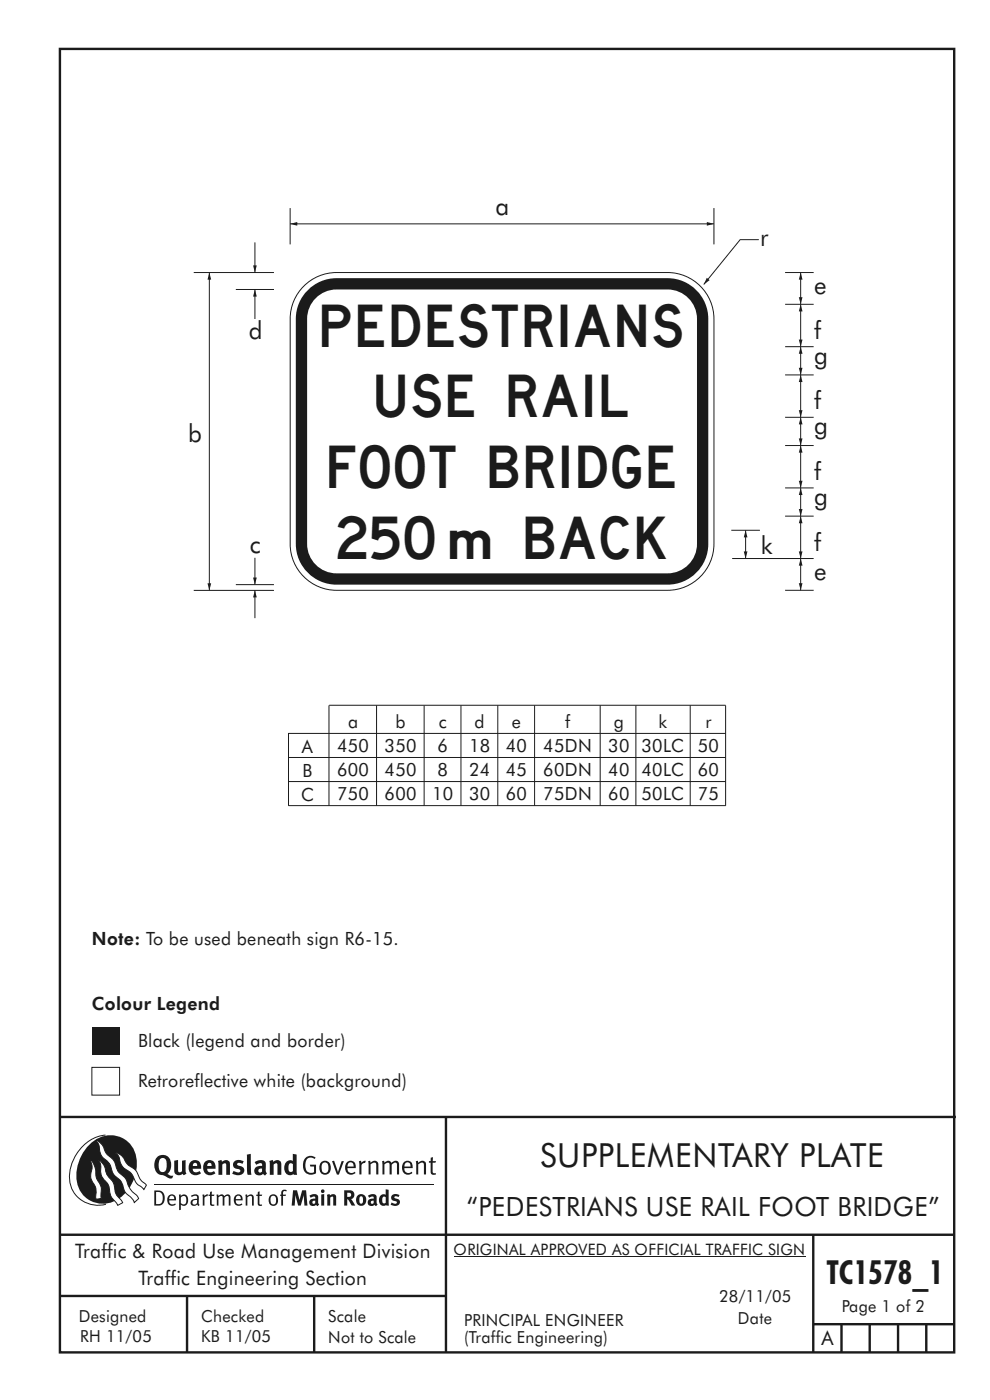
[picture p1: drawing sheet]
<svg xmlns="http://www.w3.org/2000/svg" width="210mm" height="297mm" viewBox="0 0 210 297" stroke-linecap="round" stroke-linejoin="round" font-family="sans-serif">
<g fill="none" stroke="#1f1a17" stroke-width=".51">
<path d="M12.7 10.4h190v276.9h-190zM12.7 237.3h190.3M94.7 237.2v50.1M12.7 262.3h190.1M12.7 275.3h82M39.7 275.3v12M66.7 275.3v12M172.7 262.3v25M172.7 281.3h30M178.7 281.3v6M184.7 281.3v6M190.7 281.3v6"/>
<path d="M196.7 281.3v6"/>
</g>
<path d="M96.3 267h74.8" fill="none" stroke="#1f1a17" stroke-width=".21"/>
<g fill="#1f1a17">
<path d="M65 245.9a1.61 1.61 0 0 1 2 0l-.2 .3a1.17 1.17 0 0 0-1.4-.2 1.17 1.17 0 0 0-.5 1.3 1.42 1.42 0 0 0 1.2 1.8l.6-.1v-1.2h-.8l-.1-.4h1.3v1.8a1.82 1.82 0 0 1-2.1 0 1.82 1.82 0 0 1-.6-2.1l.2-.7z" fill-rule="evenodd"/>
<path d="M68.3 246.8a1.77 1.77 0 0 0 .3 2.7 1.39 1.39 0 0 0 1.4-.5 1.39 1.39 0 0 0 .2-1.5 1.19 1.19 0 0 0-1.9-.7zM68.6 247.1a.83 .83 0 0 1 1 .1 .83 .83 0 0 1 .2 .9 .75 .75 0 0 1-.6 1.1 .75 .75 0 0 1-.9-.9l.1-.9z" fill-rule="evenodd"/>
<path d="M70.5 246.6h.5l.8 2.4 .8-2.4h.4l-1 2.9h-.4z" fill-rule="evenodd"/>
<path d="M73.6 247a1.74 1.74 0 0 0 .5 2.5l1-.1 .4-.2-.2-.3a.89 .89 0 0 1-1 .2 .89 .89 0 0 1-.5-1h1.8a1.15 1.15 0 0 0-.5-1.4 1.15 1.15 0 0 0-1.5 .3zM74 247.1a.67 .67 0 0 1 .8-.1 .67 .67 0 0 1 .3 .8h-1.3z" fill-rule="evenodd"/>
<path d="M76.2 246.7l.5-.1v.4l.6-.4h.4l-.2 .5a.61 .61 0 0 0-.7 .6v1.8h-.5z" fill-rule="evenodd"/>
<path d="M78.2 246.7l.4-.1 .1 .4a.89 .89 0 0 1 .9-.4 .89 .89 0 0 1 .8 .7v2.2h-.5v-2.2l-.1-.2-.3-.1-.8 .3v2.2h-.4z" fill-rule="evenodd"/>
<path d="M81.1 246.7l.5-.1v.4a.83 .83 0 0 1 .8-.4 .83 .83 0 0 1 .7 .4 .86 .86 0 0 1 1-.4 .86 .86 0 0 1 .7 .7v2.2h-.5v-2.4a.5 .5 0 0 0-.8 .1l-.3 .2v2.1h-.5v-2.3l-.3-.2-.8 .3v2.2h-.4z" fill-rule="evenodd"/>
<path d="M85.7 247a1.74 1.74 0 0 0 .5 2.5l1-.1 .4-.2-.2-.3a.89 .89 0 0 1-1 .2 .89 .89 0 0 1-.5-1h1.7a1.15 1.15 0 0 0-.4-1.4 1.15 1.15 0 0 0-1.5 .3zM86.1 247.1a.67 .67 0 0 1 .8-.1 .67 .67 0 0 1 .3 .8h-1.3z" fill-rule="evenodd"/>
<path d="M88.3 246.7l.4-.1 .1 .4a.89 .89 0 0 1 1-.4 .89 .89 0 0 1 .7 .7v2.2h-.5v-2.2l-.1-.2-.3-.1-.8 .3v2.2h-.4z" fill-rule="evenodd"/>
<path d="M91.5 245.9l.5-.1-.1 .8h.7l-.1 .4h-.6v2.1l.1 .1h.5l.1 .3a.71 .71 0 0 1-1.1-.6v-1.9h-.4v-.4h.4z" fill-rule="evenodd"/>
<path d="M37 246.6l.8-.2v2a.46 .46 0 0 0 .2 .6 .46 .46 0 0 0 .7-.2v-2.2l.7-.2v2.4l.2 .5-.6 .3-.2-.3a1.03 1.03 0 0 1-1.2 .3 1.03 1.03 0 0 1-.6-1.1z" fill-rule="evenodd"/>
<path d="M40.5 246.8a1.64 1.64 0 0 0-.1 2.3 1.64 1.64 0 0 0 2.3 .1l-.3-.4a.78 .78 0 0 1-.9 .3 .78 .78 0 0 1-.6-.8h1.8a1.37 1.37 0 0 0-.5-1.7 1.37 1.37 0 0 0-1.7 .2zM41.1 247.2a.48 .48 0 0 1 .6-.1 .48 .48 0 0 1 .2 .6h-.9z" fill-rule="evenodd"/>
<path d="M43.5 246.8a1.65 1.65 0 0 0-.2 2 1.65 1.65 0 0 0 1.9 .7l.6-.3-.4-.4a.78 .78 0 0 1-.9 .3 .78 .78 0 0 1-.5-.8h1.8a1.37 1.37 0 0 0-.6-1.7 1.37 1.37 0 0 0-1.7 .2zM44.1 247.2a.48 .48 0 0 1 .7-.1 .48 .48 0 0 1 .1 .6h-.9z" fill-rule="evenodd"/>
<path d="M46.3 246.6l.7-.2 .1 .4a.95 .95 0 0 1 1.1-.3 .95 .95 0 0 1 .6 .8v2.3h-.7l-.1-2.3-.2-.2-.6 .3v2.2h-.8z" fill-rule="evenodd"/>
<path d="M49.7 246.8a1.73 1.73 0 0 1 2.1-.1l-.3 .5-.5-.2a.42 .42 0 0 0-.6 .3l.1 .2a1.23 1.23 0 0 1 1.4 1.1 1.47 1.47 0 0 1-2.3 .9l-.3-.2 .3-.6 .8 .3a.47 .47 0 0 0 .7-.3 .87 .87 0 0 0-1.1-.5l-.4-.2-.1-.4z" fill-rule="evenodd"/>
<path d="M54.1 246.8l.3 .6 .3-.2a.62 .62 0 0 1 .9 .1l.1 .4a1.21 1.21 0 0 0-1.3 .3 1.21 1.21 0 0 0-.2 1.3 1.19 1.19 0 0 0 1.7 0l.4 .4 .4-.5-.2-.3v-1.4a.96 .96 0 0 0-1.4-1.1zM55 248.3l.7-.1v.7a.43 .43 0 0 1-.7 .1 .43 .43 0 0 1 0-.7z" fill-rule="evenodd"/>
<path d="M57.2 246.6l.7-.2 .1 .4a.95 .95 0 0 1 1.1-.3 .95 .95 0 0 1 .6 .8v2.3h-.8v-2.3l-.2-.2-.6 .3v2.2h-.8z" fill-rule="evenodd"/>
<path d="M62.2 245.1v1.5a1.29 1.29 0 0 0-1.4 .2 1.29 1.29 0 0 0-.4 1.3 1.24 1.24 0 0 0 .5 1.3 1.24 1.24 0 0 0 1.4 0l.1 .2h.7l-.1-4.4zM61.5 247.2l.4-.1 .3 .2v1.5l-.2 .1a.48 .48 0 0 1-.7-.4 1.52 1.52 0 0 1 .2-1.3z" fill-rule="evenodd"/>
<path d="M52.4 245.3l.8-.2 .2 4.5h-.8v-.2z" fill-rule="evenodd"/>
</g>
<path d="M22.4 241.1a9 9 0 0 0-7.3 10.9 6.2 6.2 0 0 0 7.4 3.8M32.8 251.7h59.4" fill="none" stroke="#1f1a17" stroke-width=".21"/>
<path d="M19.1 243a5.7 5.7 0 0 1 6.6-1.4 5.7 5.7 0 0 1 3.4 5.7 8.6 8.6 0 0 1-6.3 8.3 5.7 5.7 0 0 1-6.5-7 9.9 9.9 0 0 1 2.8-5.6z" fill-rule="evenodd" fill="#1f1a17"/>
<path d="M24.5 244.8a3.1 3.1 0 0 1 2.3 2.2l.8 .7a3.2 3.2 0 0 1 1.9 2.4l.4 .6 1.2 1.1-.5 .9-.3-.3a3.5 3.5 0 0 1-1.8-2.1 3.8 3.8 0 0 0-2.2-2.2 3.5 3.5 0 0 1-1-2.2zM20.5 242.2a3.4 3.4 0 0 1 1.9 2.4l.7 .9a3.7 3.7 0 0 1 1.8 2.9l.7 .9a3.5 3.5 0 0 1 1.7 2.6 6.3 6.3 0 0 0 1.9 2.2l.2 .5-.9 .9a6.1 6.1 0 0 0-1.9-2.3l-.3-.7a3.6 3.6 0 0 0-2-2.8l-.5-1a3.6 3.6 0 0 0-2-2.8 3.7 3.7 0 0 1-.7-2.4zM21 246.4a3.4 3.4 0 0 1 1.6 2.7l.5 1a3.8 3.8 0 0 1 1.4 3.1l.3 .7 1.2 1.6-1 .5-.5-.7a3.2 3.2 0 0 1-1.3-2.8 4.3 4.3 0 0 0-1.4-2.2 4.7 4.7 0 0 1-.4-3zM19.3 246.4a5.1 5.1 0 0 1 1.1 3.7l.3 .7a3.1 3.1 0 0 1 .7 3l.1 .8-1.1 .2-.1-.8a3.5 3.5 0 0 0-.8-3.3 3.6 3.6 0 0 1 .1-2.5z" fill-rule="evenodd" fill="#fff" stroke="#1f1a17" stroke-width=".21"/>
<g fill="#1f1a17">
<path d="M19.5 218.2h5.9v5.9h-5.9z"/>
<path d="M33.4 245.8a2.51 2.51 0 0 0 .4 3.7l.8 .1a2.78 2.78 0 0 0 2 .7l.2-.6h-.5l-.8-.3a2.56 2.56 0 0 0 0-3.8 1.83 1.83 0 0 0-2.1 .2zM34.1 246.1a.87 .87 0 0 1 1 .1 .87 .87 0 0 1 .3 .9v.4a1.17 1.17 0 0 1-.8 1.5l-.4-.1a2.38 2.38 0 0 1-.1-2.8z" fill-rule="evenodd"/>
<path d="M33.2 253.2v2.6a1.12 1.12 0 0 0 1.1-.3 1.12 1.12 0 0 0 .3-1.2l-.1-.5-.4-.5zM32.8 252.9h1.1a1.67 1.67 0 0 1 1.1 1.6 1.67 1.67 0 0 1-1.2 1.6h-1zM36.1 254.2l-.2 .5h1.1a.55 .55 0 0 0-.2-.6 .55 .55 0 0 0-.7 .1zM35.8 254a.95 .95 0 0 1 1.2-.1 .95 .95 0 0 1 .4 1.1h-1.5a.72 .72 0 0 0 .4 .8 .72 .72 0 0 0 .9-.2l.1 .3a1.15 1.15 0 0 1-1.5 0 1.15 1.15 0 0 1-.2-1.5zM38.4 254.4v1.1a.7 .7 0 0 0 1 .2 .7 .7 0 0 0 .2-.9 .61 .61 0 0 0-.4-.7 .61 .61 0 0 0-.8 .3zM38 253.8l.4-.1v.4a.95 .95 0 0 1 1.2-.2 .95 .95 0 0 1 .4 1.2 .92 .92 0 0 1-.5 .9 .92 .92 0 0 1-1.1-.1v1.1l-.4 .1zM41 255.1a.5 .5 0 0 0 .2 .8 .5 .5 0 0 0 .6-.4l.1-.6zM40.6 254a1 1 0 0 1 1.6 .3v1.4l.2 .2-.2 .3-.3-.4a.78 .78 0 0 1-1.4 0 .78 .78 0 0 1 .8-1.1h.6a.58 .58 0 0 0-.4-.7 .58 .58 0 0 0-.7 .2zM43 253.8l.3-.1 .1 .4 .3-.3 .5-.1-.2 .4a.52 .52 0 0 0-.6 .5v1.5h-.3zM44.6 253.2l.4-.1v.7h.6l-.2 .2h-.4v1.5a.35 .35 0 0 0 .5 .3v.3a.57 .57 0 0 1-.6 .1 .57 .57 0 0 1-.3-.6v-1.6h-.3v-.2h.3zM46 253.8l.3-.1 .1 .4 .2-.2a.64 .64 0 0 1 1 .2 .7 .7 0 0 1 .8-.4 .7 .7 0 0 1 .6 .6v1.8h-.4v-1.7l-.3-.4-.6 .4v1.7h-.4v-1.7a.38 .38 0 0 0-.3-.4 .38 .38 0 0 0-.4 .2l-.2 .2v1.7h-.4zM50.2 254.2l-.1 .5h1a.55 .55 0 0 0-.2-.6 .55 .55 0 0 0-.7 .1zM49.9 254a.95 .95 0 0 1 1.2-.1 .95 .95 0 0 1 .4 1.1h-1.4a.72 .72 0 0 0 .4 .8 .72 .72 0 0 0 .8-.2l.2 .3a1.15 1.15 0 0 1-1.5 0 1.15 1.15 0 0 1-.3-1.5zM52.1 253.8l.3-.1 .1 .4a.72 .72 0 0 1 .8-.4 .72 .72 0 0 1 .6 .6v1.8h-.4v-1.6a.45 .45 0 0 0-.3-.5 .45 .45 0 0 0-.5 .2l-.2 .2v1.7h-.3zM54.8 253.2l.4-.1-.1 .7h.6l-.1 .2h-.5v1.5a.35 .35 0 0 0 .5 .3l.1 .3a.57 .57 0 0 1-.6 .1 .57 .57 0 0 1-.4-.6v-1.6h-.3v-.2h.3zM57.6 254.1l-.2 .8a.65 .65 0 0 0 .3 .8 .65 .65 0 0 0 .9-.2v-.1a.93 .93 0 0 0-.7-1.4zM57.3 254a1.12 1.12 0 0 1 1.5 0 1.12 1.12 0 0 1 .2 1.5 1.01 1.01 0 0 1-1.3 .6 1.01 1.01 0 0 1-.7-1.2zM59.9 252.9l.5-.2 .5 .1-.1 .3-.4-.1-.3 .2v.6h.7l-.2 .2h-.5v2.1h-.4v-2.1h-.2v-.2h.2zM62.2 252.8l-.3 3.3h.7l.1-2.3 .6 2.3h.6l.6-2.3 .2 2.3h.6l-.3-3.3h-.8l-.6 2.2-.5-2.2zM65.7 254l.3 .4a.51 .51 0 0 1 .5-.3 .51 .51 0 0 1 .5 .4v.1a.88 .88 0 0 0-1.2 .4 .88 .88 0 0 0 .2 1.1 .9 .9 0 0 0 1.1-.2l.4 .3 .3-.4-.2-.3v-1a.87 .87 0 0 0-.5-.9 .87 .87 0 0 0-1 .2zM66.5 255.1l.5-.1-.1 .6-.1 .1h-.3l-.1-.2zM68.2 253.7v2.4h.7v-2.5zM68.2 253a.39 .39 0 0 0 .7 0 .39 .39 0 0 0-.7 0zM69.4 253.8l.1 2.3h.6v-1.7a.33 .33 0 0 1 .4-.2 .33 .33 0 0 1 .3 .3v1.6h.6v-1.8a.75 .75 0 0 0-.5-.6 .75 .75 0 0 0-.8 .2l-.1-.3zM73.1 252.8v3.3h.6v-1.4l.3 .3 .7 1.1h.8l-1-1.4a.94 .94 0 0 0 .8-1 .94 .94 0 0 0-1-.9zM73.7 253.4a.51 .51 0 0 1 .8 .1 .51 .51 0 0 1-.2 .7h-.6zM75.9 254a1.19 1.19 0 0 0 0 1.7 1.19 1.19 0 0 0 1.7 0 1.19 1.19 0 0 0-.1-1.6 1.19 1.19 0 0 0-1.6-.1zM76.5 254.2l.2-.1a.99 .99 0 0 1 0 1.6 1.06 1.06 0 0 1-.2-1.5zM78.1 254l.3 .4a.51 .51 0 0 1 .5-.3 .51 .51 0 0 1 .5 .4v.1a.88 .88 0 0 0-1.1 .4 .88 .88 0 0 0 .2 1.1 .9 .9 0 0 0 1-.2l.4 .3 .3-.4-.2-.3v-1a.87 .87 0 0 0-.5-.9 .87 .87 0 0 0-1 .2zM78.9 255.1l.5-.1v.6l-.2 .1h-.3l-.1-.2zM81.9 252.6v1.2a1.2 1.2 0 0 0-1.3 .6 1.2 1.2 0 0 0 .1 1.4l.6 .3 .7-.1 .1 .1h.5l-.1-3.4zM81.4 254.2l.5 .1v1.2a.46 .46 0 0 1-.6 0 .46 .46 0 0 1-.1-.6zM83.3 253.9a.79 .79 0 0 0-.1 .9 .79 .79 0 0 0 .9 .4 .33 .33 0 0 1 .1 .5 .33 .33 0 0 1-.5 0l-.5-.3-.2 .5a1.15 1.15 0 0 0 1.2 .3 1.15 1.15 0 0 0 .7-1 1.49 1.49 0 0 0-1.1-.8 .4 .4 0 0 1 .2-.3 .4 .4 0 0 1 .5 .1l.1 .1 .2-.4a1.47 1.47 0 0 0-1.5 0z" fill-rule="evenodd"/>
</g>
<g fill="#fff" stroke="#1f1a17" stroke-width=".21">
<path d="M19.5 226.7h5.9v5.9h-5.9z" fill-rule="evenodd"/>
<path d="M64.1 61.2a9.8 9.8 0 0 1 7.4-3.3h70.3a9.9 9.9 0 0 1 9.8 9.8v47.9a9.9 9.9 0 0 1-9.8 9.8h-70.3a9.9 9.9 0 0 1-9.9-9.8v-47.9a9.8 9.8 0 0 1 2.5-6.5z" fill-rule="evenodd"/>
</g>
<path d="M65.4 61.6a8.6 8.6 0 0 1 6.1-2.5h70.3a8.7 8.7 0 0 1 8.6 8.6v47.9a8.7 8.7 0 0 1-8.6 8.6h-70.3a8.7 8.7 0 0 1-8.7-8.6v-47.9a8.6 8.6 0 0 1 2.6-6.1z" fill-rule="evenodd" fill="#1f1a17"/>
<path d="M67.1 63.3a6.2 6.2 0 0 1 4.4-1.8h70.3a6.3 6.3 0 0 1 6.2 6.2v47.9a6.3 6.3 0 0 1-6.2 6.2h-70.3a6.3 6.3 0 0 1-6.3-6.2v-47.9a6.2 6.2 0 0 1 1.9-4.4z" fill-rule="evenodd" fill="#fff"/>
<path d="M155.5 118.6h17.3M170 118.6v6.8M166.7 125.4h6.1" fill="none" stroke="#1f1a17" stroke-width=".21"/>
<g fill="#1f1a17">
<path d="M170 118.6l.4 1.6h-.7l.3-1.6 .4 1.6z" fill-rule="evenodd"/>
<path d="M169.7 123.9h.7l-.4 1.5 .4-1.5-.4 1.5z" fill-rule="evenodd"/>
</g>
<path d="M61.6 44.2v7.7M61.6 47.6h90M151.6 44.2v7.7" fill="none" stroke="#1f1a17" stroke-width=".21"/>
<g fill="#1f1a17">
<path d="M61.6 47.6l1.5-.4v.7l-1.5-.3 1.5-.4z" fill-rule="evenodd"/>
<path d="M150.1 47.2l1.5 .4-1.5 .3v-.7l1.5 .4z" fill-rule="evenodd"/>
</g>
<path d="M161.2 50.9h-4l-7.7 9.5" fill="none" stroke="#1f1a17" stroke-width=".21"/>
<path d="M150.1 59l.6 .5-1.2 .9z" fill-rule="evenodd" fill="#1f1a17"/>
<path d="M166.7 57.9h6.1M170 57.9v6.7M166.7 64.6h6.1" fill="none" stroke="#1f1a17" stroke-width=".21"/>
<g fill="#1f1a17">
<path d="M170 57.9l.4 1.5h-.7l.3-1.5 .4 1.5z" fill-rule="evenodd"/>
<path d="M169.7 63.1h.7l-.4 1.5 .4-1.5-.4 1.5z" fill-rule="evenodd"/>
</g>
<path d="M170 109.6v9" fill="none" stroke="#1f1a17" stroke-width=".21"/>
<g fill="#1f1a17">
<path d="M170 109.6l.4 1.6h-.7l.3-1.6 .4 1.6z" fill-rule="evenodd"/>
<path d="M169.7 117.1h.7l-.4 1.5 .4-1.5-.4 1.5z" fill-rule="evenodd"/>
</g>
<path d="M166.7 103.6h6.1M166.7 109.6h6.1M170 103.6v6" fill="none" stroke="#1f1a17" stroke-width=".21"/>
<g fill="#1f1a17">
<path d="M170 103.6l.4 1.6h-.7l.3-1.6 .4 1.6z" fill-rule="evenodd"/>
<path d="M169.7 108.1h.7l-.4 1.5 .4-1.5-.4 1.5z" fill-rule="evenodd"/>
</g>
<path d="M170 94.6v9" fill="none" stroke="#1f1a17" stroke-width=".21"/>
<g fill="#1f1a17">
<path d="M170 94.6l.4 1.6h-.7l.3-1.6 .4 1.6z" fill-rule="evenodd"/>
<path d="M169.7 102.1h.7l-.4 1.5 .4-1.5-.4 1.5z" fill-rule="evenodd"/>
</g>
<path d="M166.7 94.6h6.1M170 88.6v6" fill="none" stroke="#1f1a17" stroke-width=".21"/>
<g fill="#1f1a17">
<path d="M170 88.6l.4 1.6h-.7l.3-1.6 .4 1.6z" fill-rule="evenodd"/>
<path d="M169.7 93.1h.7l-.4 1.5 .4-1.5-.4 1.5z" fill-rule="evenodd"/>
</g>
<path d="M170 79.6v9M166.7 88.6h6.1" fill="none" stroke="#1f1a17" stroke-width=".21"/>
<g fill="#1f1a17">
<path d="M170 79.6l.4 1.6h-.7l.3-1.6 .4 1.6z" fill-rule="evenodd"/>
<path d="M169.7 87.1h.7l-.4 1.5 .4-1.5-.4 1.5z" fill-rule="evenodd"/>
</g>
<path d="M166.7 79.6h6.1M170 73.6v6" fill="none" stroke="#1f1a17" stroke-width=".21"/>
<g fill="#1f1a17">
<path d="M170 73.6l.4 1.6h-.7l.3-1.6 .4 1.6z" fill-rule="evenodd"/>
<path d="M169.7 78.1h.7l-.4 1.5 .4-1.5-.4 1.5z" fill-rule="evenodd"/>
</g>
<path d="M166.7 73.6h6.1M170 64.6v9" fill="none" stroke="#1f1a17" stroke-width=".21"/>
<g fill="#1f1a17">
<path d="M170 64.6l.4 1.6h-.7l.3-1.6 .4 1.6z" fill-rule="evenodd"/>
<path d="M169.7 72.1h.7l-.4 1.5 .4-1.5-.4 1.5z" fill-rule="evenodd"/>
</g>
<path d="M158.4 112.6v6" fill="none" stroke="#1f1a17" stroke-width=".21"/>
<g fill="#1f1a17">
<path d="M158.4 112.6l.3 1.6h-.7l.4-1.6 .3 1.6z" fill-rule="evenodd"/>
<path d="M158 117.1h.7l-.3 1.5 .3-1.5-.3 1.5z" fill-rule="evenodd"/>
</g>
<path d="M155.3 112.6h6.1M54.1 125.4v5.9" fill="none" stroke="#1f1a17" stroke-width=".21"/>
<path d="M54.1 125.4l.4 1.5h-.8z" fill-rule="evenodd" fill="#1f1a17"/>
<path d="M41.1 57.9h17.1M50.1 61.5h8.1M54.1 61.5v6.3M41.1 125.4h17.1M50.1 124.2h8.1" fill="none" stroke="#1f1a17" stroke-width=".21"/>
<path d="M54.1 61.5l.4 1.5h-.8z" fill-rule="evenodd" fill="#1f1a17"/>
<path d="M54.1 51.5v6.4" fill="none" stroke="#1f1a17" stroke-width=".21"/>
<path d="M53.7 56.4h.8l-.4 1.5 .4-1.5-.4 1.5z" fill-rule="evenodd" fill="#1f1a17"/>
<path d="M54.1 118.5v5.7" fill="none" stroke="#1f1a17" stroke-width=".21"/>
<path d="M53.7 122.7h.8l-.4 1.5 .4-1.5-.4 1.5z" fill-rule="evenodd" fill="#1f1a17"/>
<path d="M44.5 57.9v67.5" fill="none" stroke="#1f1a17" stroke-width=".21"/>
<g fill="#1f1a17">
<path d="M44.5 57.9l.4 1.5h-.8l.4-1.5 .4 1.5z" fill-rule="evenodd"/>
<path d="M44.1 123.9h.8l-.4 1.5 .4-1.5-.4 1.5z" fill-rule="evenodd"/>
</g>
<g fill="none" stroke="#1f1a17" stroke-width=".21">
<path d="M61.3 155.8h92.8M61.3 155.7v15.5M80 149.8v21.4M90.1 149.8v21.4M97.9 149.8v21.4M105.7 149.8v21.4M113.5 149.8v21.4M127.5 149.8v21.4M135 149.8v21.4M146.6 149.8v21.4M61.3 171.1h92.8M61.3 166h92.8"/>
<path d="M61.3 160.9h92.8M69.9 171.2v-21.4h84.2v21.4"/>
</g>
<g font-size="9" fill="#1f1a17">
<text x="68.4" y="73.6">PEDESTRIANS</text>
<text x="79.9" y="88.6">USE RAIL</text>
<text x="70" y="103.6">FOOT BRIDGE</text>
<text x="71.8" y="118.6">250</text>
<text x="111.7" y="118.6">BACK</text>
</g>
<g font-size="7.1" fill="#1f1a17">
<text x="114.7" y="247.9">SUPPLEMENTARY PLATE</text>
<text x="175.5" y="272.8">TC1578_1</text>
</g>
<text font-size="6" fill="#1f1a17" x="95.6" y="118.6">m</text>
<text font-size="5.6" fill="#1f1a17" x="99.2" y="258.3">“PEDESTRIANS USE RAIL FOOT BRIDGE”</text>
<g font-size="5.3" fill="#1f1a17">
<text x="105.2" y="45.7">a</text>
<text x="161.4" y="52.2">r</text>
<text x="172.9" y="62.4">e</text>
<text x="172.9" y="71.9">f</text>
<text x="52.9" y="72.1">d</text>
<text x="172.9" y="77.3">g</text>
<text x="172.9" y="86.9">f</text>
<text x="39.9" y="93.8">b</text>
<text x="172.9" y="92.3">g</text>
<text x="172.9" y="101.9">f</text>
<text x="172.9" y="107.3">g</text>
<text x="53.1" y="117.4">c</text>
<text x="161.6" y="117.6">k</text>
<text x="172.9" y="116.9">f</text>
<text x="172.9" y="123.2">e</text>
</g>
<g font-size="4.2" fill="#1f1a17">
<text x="15.9" y="267.3">Traffic &amp; Road Use Management Division</text>
<text x="29.4" y="272.9">Traffic Engineering Section</text>
<text x="174.4" y="285.6">A</text>
</g>
<g font-size="3.9" fill="#1f1a17">
<text x="73.9" y="154.7">a</text>
<text x="84" y="154.7">b</text>
<text x="93.2" y="154.7">c</text>
<text x="100.8" y="154.7">d</text>
<text x="108.7" y="154.7">e</text>
<text x="120" y="154.7">f</text>
<text x="130.4" y="154.7">g</text>
<text x="139.9" y="154.7">k</text>
<text x="149.8" y="154.7">r</text>
<text x="64.1" y="159.9">A</text>
<text x="71.6" y="159.8">450</text>
<text x="81.7" y="159.8">350</text>
<text x="92.9" y="159.8">6</text>
<text x="99.6" y="159.8">18</text>
<text x="107.4" y="159.8">40</text>
<text x="115.4" y="159.8">45DN</text>
<text x="129.2" y="159.8">30</text>
<text x="136.2" y="159.8">30LC</text>
<text x="148.2" y="159.8">50</text>
<text x="64.3" y="165">B</text>
<text x="71.6" y="164.9">600</text>
<text x="81.7" y="164.9">450</text>
<text x="92.9" y="164.9">8</text>
<text x="99.6" y="164.9">24</text>
<text x="107.4" y="164.9">45</text>
<text x="115.4" y="164.9">60DN</text>
<text x="129.2" y="164.9">40</text>
<text x="136.2" y="164.9">40LC</text>
<text x="148.2" y="164.9">60</text>
<text x="63.9" y="170.1">C</text>
<text x="71.6" y="170">750</text>
<text x="81.7" y="170">600</text>
<text x="91.8" y="170">10</text>
<text x="99.6" y="170">30</text>
<text x="107.4" y="170">60</text>
<text x="115.4" y="170">75DN</text>
<text x="129.2" y="170">60</text>
<text x="136.2" y="170">50LC</text>
<text x="148.2" y="170">75</text>
<text x="19.5" y="200.7">Note: To be used beneath sign R6-15.</text>
<text x="19.5" y="214.6">Colour Legend</text>
<text x="29.3" y="222.4">Black (legend and border)</text>
<text x="29.3" y="230.9">Retroreflective white (background)</text>
</g>
<g font-size="3.5" fill="#1f1a17">
<text x="16.7" y="280.7">Designed</text>
<text x="42.7" y="280.7">Checked</text>
<text x="69.7" y="280.7">Scale</text>
<text x="98.6" y="281.6">PRINCIPAL ENGINEER</text>
<text x="152.7" y="276.5">28/11/05</text>
<text x="156.7" y="281.3">Date</text>
<text x="178.8" y="278.6">Page 1 of 2</text>
<text x="17" y="285.1">RH 11/05</text>
<text x="42.7" y="285.1">KB 11/05</text>
<text x="69.7" y="285.3">Not to Scale</text>
<text x="98.6" y="285.4">(Traffic Engineering)</text>
</g>
<text font-size="3.4" fill="#1f1a17" x="96.3" y="266.6">ORIGINAL APPROVED AS OFFICIAL TRAFFIC SIGN</text>
</svg>
